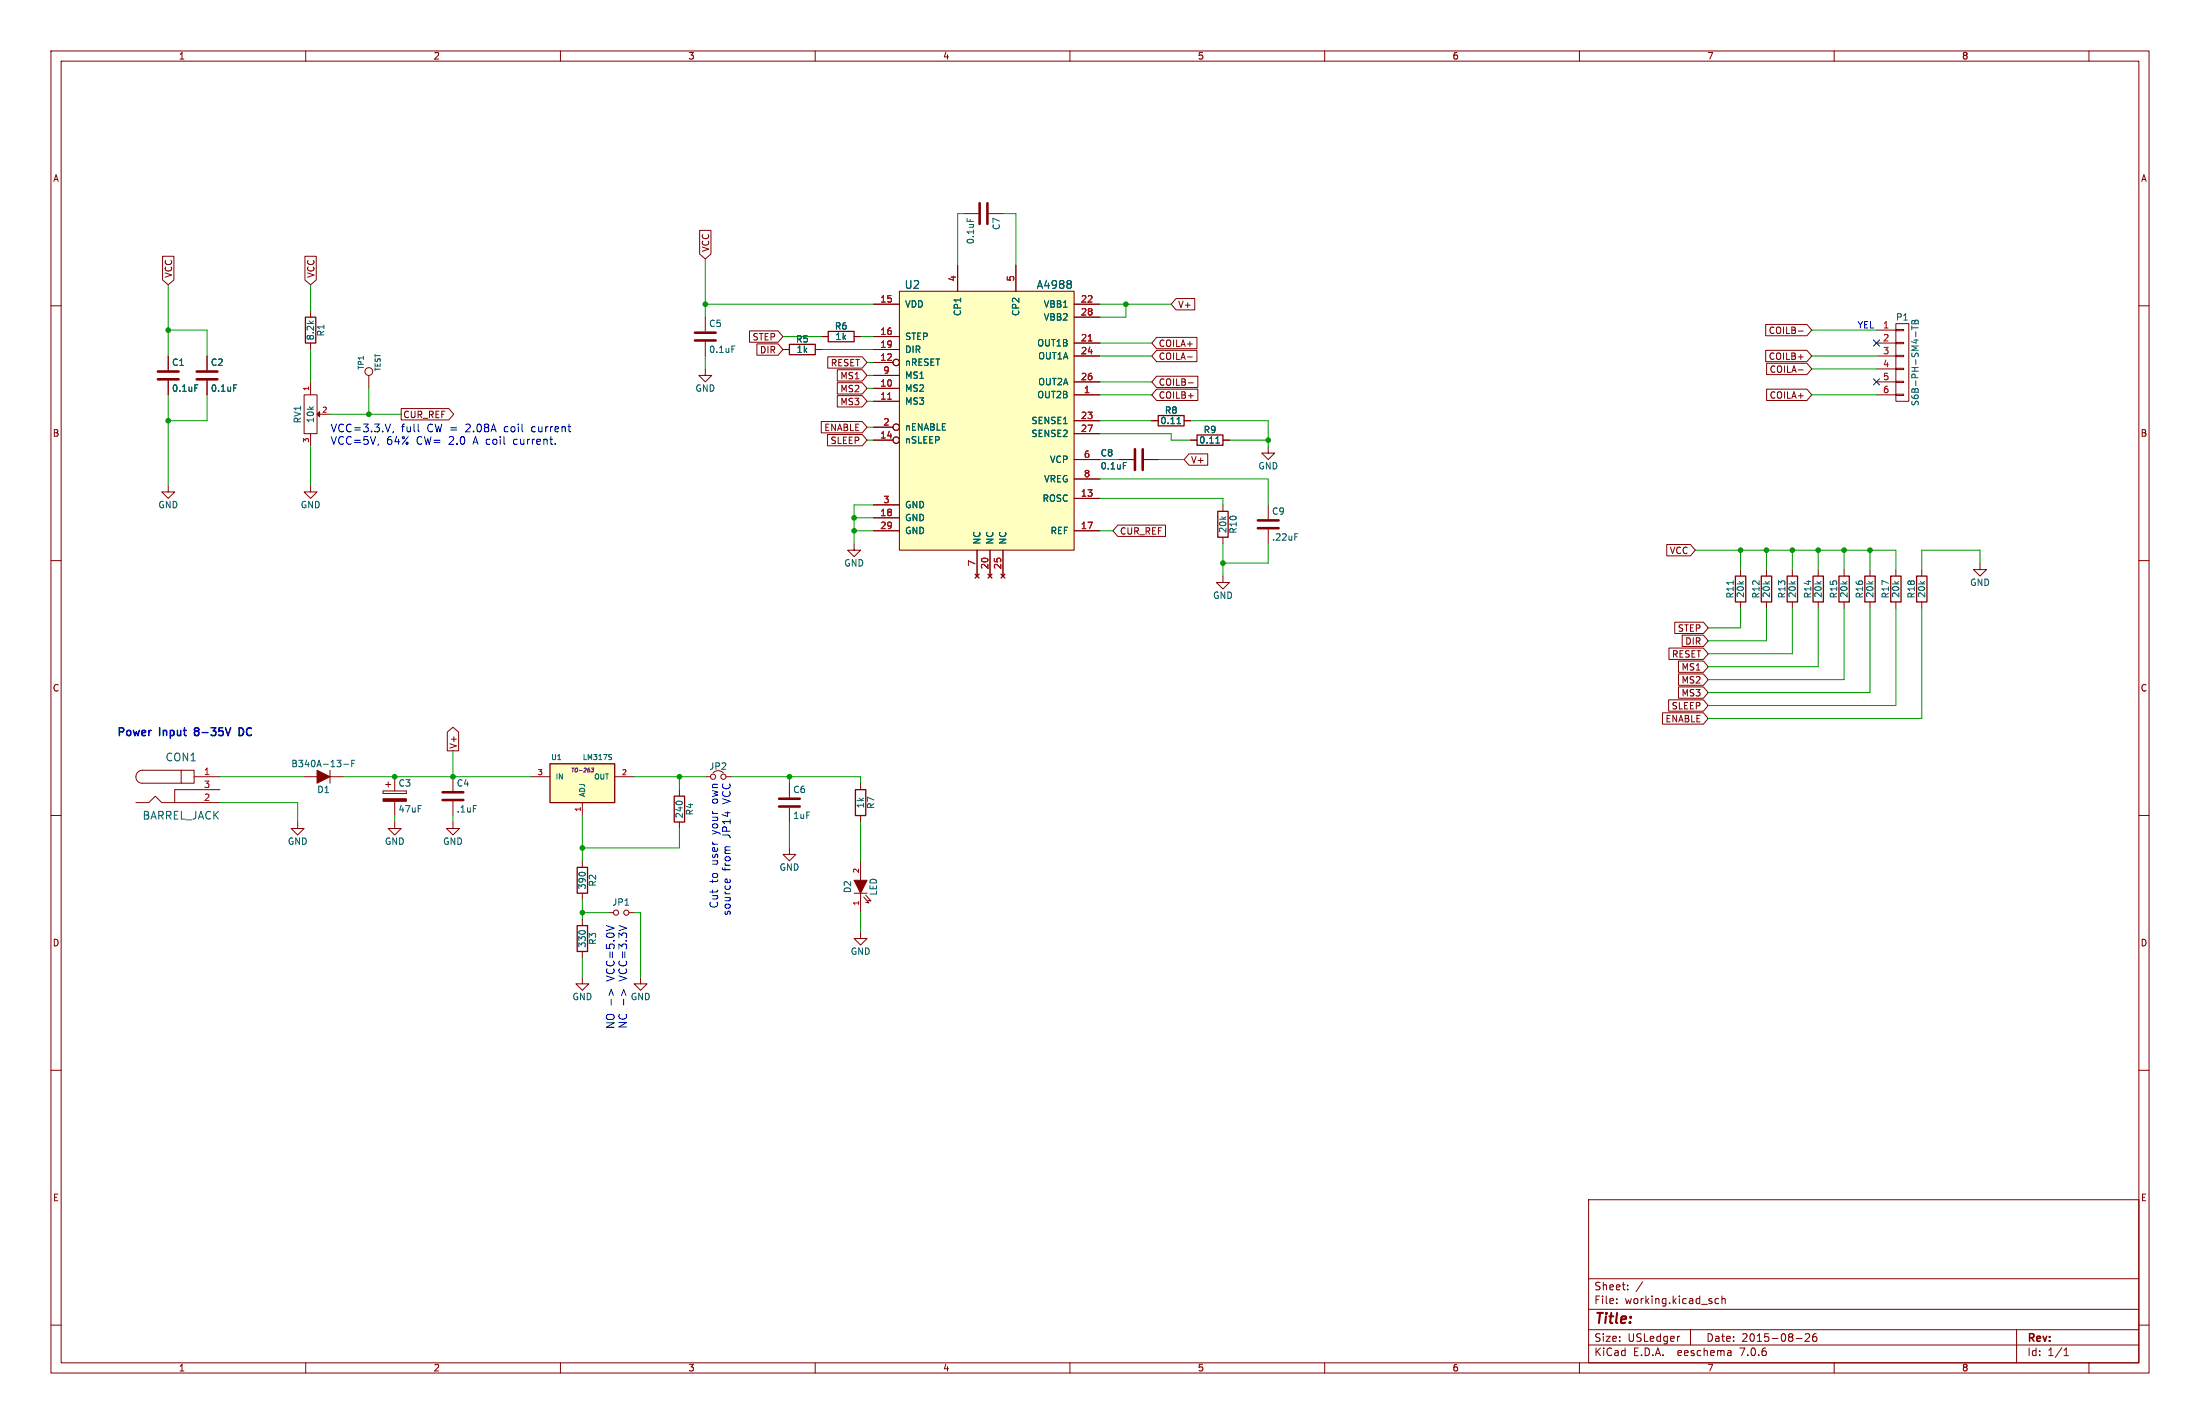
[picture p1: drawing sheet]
<svg xmlns="http://www.w3.org/2000/svg" width="432mm" height="279mm" viewBox="0 0 432 279" stroke-linecap="round" stroke-linejoin="round" font-family="sans-serif">
<g fill="none" stroke="#840000" stroke-width=".2">
<path d="M10 10h411.8v259.4h-411.8zM12 12h407.8v255.4h-407.8zM60 10v2M110 10v2M160 10v2M210 10v2M260 10v2M310 10v2M360 10v2M410 10v2M10 60h2M31.9 50.3h2.2v4.6l-1.1 1-1.1-1z"/>
<path d="M59.8 50.3h2.3v4.6l-1.1 1-1.2-1zM137.3 45.2h2.2v4.6l-1.1 1-1.1-1zM171.4 59.7h5.1M176.5 57.2h34.3v50.8h-34.3zM188 52.1v5.1M189.2 41.9h2.8M194.1 41.9h2.7M199.4 52.1v5.1M210.8 59.7h5.1M230.8 58.6h3.7v2.2h-3.7l-.9-1.1zM419.8 60h2M33 69.9v2.7"/>
<path d="M33 74.7v2.8M40.6 69.9v2.7M40.6 74.7v2.8M59.7 77.5h2.5v7.6h-2.5zM61 61v1.2M61 67.3v1.3M61 74.9v2.6M72.4 73.7v2.5M138.4 72.4v1.3h1.3l-1.3 1.2-1.2-1.2h1.2M138.4 62.2v2.8M138.4 67.1v2.8M147.1 64.9h5.6l1 1.1-1 1.2h-5.6z"/>
<path d="M148.6 67.5h4.1l1 1.1-1 1.1h-4.1zM153.7 68.6h1.2M160 68.6h1.3M161.3 66h1.3M162.5 70h6.7l1 1.1-1 1.1h-6.7zM164.3 75.1h4.9l1 1.1-1 1.1h-4.9zM164.3 72.5h4.9l1 1.2-1 1.1h-4.9zM164.3 77.6h4.9l1 1.1-1 1.2h-4.9zM167.6 66h1.3M171.4 66h5.1M171.4 68.6h5.1M171.4 76.2h5.1"/>
<path d="M171.4 78.7h5.1M171.4 71.1h3.9M171.4 73.7h5.1M210.8 67.3h5.1M210.8 69.9h5.1M210.8 74.9h5.1M210.8 77.5h5.1M210.8 62.2h5.1M227 68.7h7.9v2.3h-7.9l-.9-1.1zM227 76.4h8.1v2.2h-8.1l-.9-1.1zM227 66.2h7.9v2.2h-7.9l-.9-1.1zM227 73.8h8.1v2.2h-8.1l-.9-1.1z"/>
<path d="M233.1 70h.9M233.2 75.1h1M346.6 63.7h8l1 1.1-1 1.1h-8zM346.6 68.7h8l1 1.2-1 1.1h-8zM346.7 71.3h7.9l1 1.1-1 1.1h-7.9zM346.7 76.4h7.9l1 1.1-1 1.1h-7.9zM353 72.6h.9M353 65h.9M368.3 64.8h3.8M368.3 67.3h3.8M368.3 69.9h3.8M368.3 72.4h3.8"/>
<path d="M368.3 74.9h3.8M368.3 77.5h3.8M372.1 77.3h1.5v.3h-1.5zM372.1 74.8h1.5v.3h-1.5zM372.1 72.3h1.5v.2h-1.5zM372.1 69.7h1.5v.3h-1.5zM372.1 67.2h1.5v.2h-1.5zM372.1 64.6h1.5v.3h-1.5zM372.1 63.5h2.5v15.2h-2.5zM33 95.3v1.2h1.3l-1.3 1.3-1.3-1.3h1.3M61 95.3v1.2h1.2l-1.2 1.3-1.3-1.3h1.3M61 85.1v2.5"/>
<path d="M62.7 81.3h2.1M78.7 80.2h9.4l1 1.1-1 1.1h-9.4zM161.2 82.7h8l1 1.1-1 1.1h-8zM162.4 85.2h6.8l1 1.2-1 1.1h-6.8zM171.4 86.4h3.9M171.4 83.8h3.9M171.4 99.1h5.1M210.8 90.2h5.1M210.8 82.6h5.1M210.8 97.8h5.1M210.8 85.1h5.1M210.8 94h5.1"/>
<path d="M219.7 90.2h2.8M224.5 90.2h2.8M226.1 82.6h1.2M232.4 82.6h1.3M233.4 89.1h3.6v2.2h-3.6l-1-1.1zM233.7 86.4h1.2M240 86.4h1.3M240 99.1v1.2M248.9 87.6v1.3h1.3l-1.3 1.3-1.3-1.3h1.3M248.9 99.1v2.8M10 110h2M167.6 106.7v1.3h1.3l-1.3 1.2-1.2-1.2h1.2"/>
<path d="M171.4 104.1h5.1M171.4 101.6h5.1M191.4 112.6l.8 .8M191.8 108v5M192.2 112.6l-.8 .8M193.9 112.6l.8 .8M194.3 108v5M194.7 112.6l-.8 .8M196.5 112.6l.7 .8M196.8 108v5M197.2 112.6l-.7 .8M210.8 104.1h5.1"/>
<path d="M219.4 103h9.4v2.3h-9.4l-1-1.2zM240 113v1.3h1.3l-1.3 1.3-1.2-1.3h1.2M240 105.4v1.3M248.9 103.9v2.8M327.1 106.8h4.7l.9 1.2-.9 1.1h-4.7zM341.6 111.8v1.2M341.6 118.1v1.3M346.7 111.8v1.2M346.7 118.1v1.3M351.8 111.8v1.2M351.8 118.1v1.3M356.9 111.8v1.2"/>
<path d="M356.9 118.1v1.3M361.9 111.8v1.2M361.9 118.1v1.3M367 111.8v1.2M367 118.1v1.3M372.1 111.8v1.2M372.1 118.1v1.3M377.2 111.8v1.2M377.2 118.1v1.3M388.6 110.5v1.3h1.3l-1.3 1.2-1.3-1.2h1.3M419.8 110h2M326.3 139.9h8l1 1.1-1 1.1h-8z"/>
<path d="M327.5 137.3h6.8l1 1.1-1 1.1h-6.8zM327.6 127.2h6.7l1 1.1-1 1.1h-6.7zM328.7 122.1h5.6l1 1.1-1 1.1h-5.6zM329.4 132.2h4.9l1 1.2-1 1.1h-4.9zM329.4 129.7h4.9l1 1.1-1 1.1h-4.9zM329.4 134.8h4.9l1 1.1-1 1.1h-4.9zM330.2 124.6h4.1l1 1.1-1 1.1h-4.1zM10 160h2M26.7 157.5h2.5l1.3-1.3 1.2 1.3h11.5M35.6 151.1h2.5v2.6h-2.5zM35.6 151.1h-7.7a1.27 1.27 0 0 0-1.2 1.3 1.27 1.27 0 0 0 1.2 1.3h7.7M38.1 152.4h5.1"/>
<path d="M43.2 154.9h-8.9v2.6M59.7 152.4h2.5M64.8 152.4h2.5M64.8 151.1v2.6M75.2 155.2v.5zM75.2 155.7h4.6zM75.2 155.2h4.6zM75.7 153.9h1M76.2 153.4v1M77.5 152.4v2.8M77.5 157.2v2.8M79.8 155.2v.5z"/>
<path d="M87.8 143.6l1.1-.9 1.1 .9v3.7h-2.2zM88.9 152.4v2.8M88.9 157.2v2.8M104.1 152.4h3.8M114.3 157.5v2.5M120.6 152.4h3.9M133.3 154.9v1.3M138.4 152.4h1M154.9 153.7v2.8M154.9 158.5v2.8M168.9 153.7v1.2M419.8 160h2"/>
<path d="M58.4 161.3v1.3h1.3l-1.3 1.2-1.3-1.2h1.3M77.5 161.3v1.3h1.2l-1.2 1.2-1.3-1.2h1.3M88.9 161.3v1.3h1.3l-1.3 1.2-1.3-1.2h1.3M114.3 168.9v1.3M114.3 175.3v1.2M119.4 179.1h1M123.4 179.1h1.1M133.3 161.3v1.3M154.9 166.4v1.2h1.3l-1.3 1.3-1.2-1.3h1.2M167.6 175.3h2.6M168.9 160v1.3M168.9 168.9v3.8"/>
<path d="M168.9 175.3v3.8M169.5 176l1.1 1.2-.7-.2M169.9 175.6l1 1.2-.6-.1M114.3 191.8v1.2h1.3l-1.3 1.3-1.3-1.3h1.3M114.3 180.3v1.3M114.3 186.7v1.3M125.7 191.8v1.2h1.3l-1.3 1.3-1.2-1.3h1.2M168.9 182.9v1.3h1.3l-1.3 1.2-1.3-1.2h1.3M10 210h2M419.8 210h2M311.8 235.4h108v32h-108zM10 260h2"/>
<path d="M311.8 256.9h108M311.8 250.9h108M317.3 255.6v.2M317.3 254.9v.1M319.5 252.9v.2M319.5 252.2v.1M322.4 251.5l-1.3 1.9M337.3 254.9l-.4-.1-.3 .3 .2 .6h.5M338 254.9l.2-.1 .3 .1 .1 .9M338 254.3v1.5M419.8 260h2M60 267.4v2"/>
<path d="M110 267.4v2M160 267.4v2M210 267.4v2M260 267.4v2M310 267.4v2M311.8 263.9h108M311.8 260.9h108M329.5 262.2h.2M331.8 260.9v3M339.7 265.1l.1 .9M339.8 265.9l-.2 .1M339.8 265.3l-.2 .1"/>
<path d="M352.5 262.6h1.2M354.3 261.8l.6-.1 .2 .1 .1 .3-.9 1.1h.9M356.5 261.7a.59 .59 0 0 0-.7 .6v.6l.1 .2 .4 .1 .2-.2 .1-.5-.1-.2h-.5l-.2 .2M360 267.4v2M395.8 260.9v6.5M405.1 266h.9M405.1 264.9l.4-.4v1.5M410 267.4v2"/>
<circle cx="72.4" cy="72.9" r=".76"/>
<circle cx="175.9" cy="71.1" r=".63"/>
<circle cx="175.9" cy="86.4" r=".63"/>
<circle cx="175.9" cy="83.8" r=".63"/>
<circle cx="140" cy="152.4" r=".51"/>
<circle cx="142" cy="152.4" r=".51"/>
<circle cx="120.9" cy="179.1" r=".51"/>
<circle cx="122.9" cy="179.1" r=".51"/>
</g>
<g fill="none" stroke="#840000" stroke-width=".25">
<path d="M59.9 62.2h2.1v5.1h-2.1zM154.9 67.6h5.1v2h-5.1zM162.6 65h5v2.1h-5zM227.3 81.5h5.1v2.1h-5.1zM234.9 85.3h5.1v2.1h-5.1zM239 100.3h2v5.1h-2zM340.6 113h2v5.1h-2zM345.7 113h2v5.1h-2zM350.8 113h2v5.1h-2zM355.9 113h2v5.1h-2zM360.9 113h2.1v5.1h-2.1zM366 113h2v5.1h-2z"/>
<path d="M371.1 113h2v5.1h-2zM376.2 113h2v5.1h-2zM107.9 149.9h12.7v7.6h-12.7zM132.3 156.2h2.1v5.1h-2.1zM167.9 154.9h2v5.1h-2zM113.3 170.2h2v5.1h-2zM113.3 181.6h2v5.1h-2z"/>
</g>
<g fill="none" stroke="#840000" stroke-width=".51">
<path d="M192.3 39.9v4M193.8 39.9v4M31 74.4h4.1M31 72.9h4.1M38.6 74.4h4.1M38.6 72.9h4.1M136.4 66.8h4.1M136.4 65.3h4.1M222.8 88.1v4.1M224.3 88.1v4.1M246.9 103.6h4.1M246.9 102.1h4.1"/>
<path d="M86.9 157h4M86.9 155.4h4M152.9 158.2h4.1M152.9 156.7h4.1"/>
</g>
<g fill="none" stroke="#006464" stroke-width=".2">
<path d="M189.8 42.8v.6M210.1 55.1l.2 .2-.2 .3M210.1 55.8l.2 .2-.2 .5M38.2 75.5h.6M45.9 75.5h.6M143.7 67.9h.6M375.2 64v.7M375.2 64.3h1.3M375.3 63l.3-.1 .2 .2 .2-.2 .3-.1 .2 .2v.5h-1.3zM375.8 63.1v.4M376 65.1v1M220.5 90.7h.6"/>
<path d="M231 83.1h.7M231.3 82l.1-.1v1.2M238.6 86.9h.8M238.9 85.9l.1-.2v1.2M254.1 104.7h.6M340.2 114v.7M67.5 150h.9M69 149.8h.5M69.6 149.2h-.6v1.2M119.9 148l.1 .1M120 148.6v.4"/>
</g>
<g fill="#840000" stroke="#840000" stroke-width=".2">
<path d="M167.6 172.7h2.6l-1.3 2.6z"/>
<path d="M62.7 80.8v1l-.5-.5z"/>
<path d="M62.2 151.1l2.6 1.3-2.6 1.3z"/>
<path d="M75.2 156.7h4.6v.5h-4.6z"/>
</g>
<g fill="#ffffc2" stroke="#ffffc2" stroke-width=".2">
<path d="M176.5 57.2h34.3v50.8h-34.3z"/>
<path d="M107.9 149.9h12.7v7.6h-12.7z"/>
</g>
<path d="M174.2 78.3h.8M213.6 66.9h.7" fill="none" stroke="#a90000" stroke-width=".2"/>
<path d="M116 151.4h.1M116.1 150.7h.4l-.2 .3 .2 .1-.1 .3h-.4" fill="none" stroke="#840084" stroke-width=".2"/>
<path d="M74.3 87.1l-.1 .2M76.6 83.2l-.5 1.5M77.2 84.7l-.1 .2M82.1 83.2v1.3l.2 .2M142.3 173l.1-.5h.3l.1 .7M143.2 172.5l.1 .5M119.5 195.3l.5-1.1 .4 1.1M122 195.3l.4-1.1 .5 1.1" fill="none" stroke="#0000c2" stroke-width=".2"/>
<path d="M38.2 142.9v.4M38.2 143.6v.6M45.3 142.8l-.5 1.5M47.7 143l-.4-.2h-.4v1.5h.4l.4-.2" fill="none" stroke="#0000c2" stroke-width=".3"/>
<g fill="none" stroke="#009600" stroke-width=".2">
<path d="M33 55.9v14M61 55.9v5.1M138.4 59.7h33M138.4 50.8v11.4M189.2 41.9h-1.2v10.2M196.8 41.9h2.6v10.2M215.9 59.7h14M221 59.7v2.5h-5.1M33 77.5v17.8M33 64.8h7.6v5.1M40.6 77.5v5.1h-7.6M61 68.6v6.3"/>
<path d="M72.4 76.2v5.1M138.4 69.9v2.5M153.7 66h7.6M161.3 68.6h10.1M168.9 66h2.5M170.2 76.2h1.2M170.2 78.7h1.2M170.2 71.1h1.2M170.2 73.7h1.2M215.9 74.9h10.2M215.9 77.5h10.2M215.9 67.3h10.2"/>
<path d="M215.9 69.9h10.2M355.6 77.5h12.7M355.6 69.9h12.7M355.6 72.4h12.7M355.6 64.8h12.7M61 87.6v7.7M64.8 81.3h13.9M170.2 86.4h1.2M170.2 83.8h1.2M171.4 99.1h-3.8v7.6M215.9 94h33v5.1M215.9 97.8h24.1v1.3"/>
<path d="M215.9 85.1h14v1.3h3.8M215.9 82.6h10.2M215.9 90.2h3.8M227.3 90.2h5.1M233.7 82.6h15.2v5M241.3 86.4h7.6M167.6 101.6h3.8M167.6 104.1h3.8M215.9 104.1h2.5M240 106.7v6.3M248.9 106.7v3.8h-8.9M332.7 108h39.4v3.8"/>
<path d="M341.6 108v3.8M341.6 119.4v3.8h-6.3M346.7 108v3.8M346.7 119.4v6.3h-11.4M351.8 119.4v8.9h-16.5M351.8 108v3.8M356.9 119.4v11.4h-21.6M356.9 108v3.8M361.9 108v3.8M361.9 119.4v14h-26.6M367 108v3.8M367 119.4v16.5h-31.7"/>
<path d="M372.1 119.4v19h-36.8M377.2 119.4v21.6h-41.9M388.6 110.5v-2.5h-11.4v3.8M43.2 152.4h16.5M43.2 157.5h15.2v3.8M67.3 152.4h36.8M88.9 147.3v5.1M124.5 152.4h13.9M133.3 152.4v2.5M143.5 152.4h25.4v1.3M154.9 152.4v1.3M77.5 160v1.3"/>
<path d="M88.9 160v1.3M114.3 179.1h5.1M114.3 160v8.9M114.3 176.5v3.8M124.5 179.1h1.2v12.7M133.3 162.6v3.8h-19M154.9 161.3v5.1M168.9 161.3v7.6M168.9 179.1v3.8M114.3 188v3.8"/>
</g>
<path d="M367.7 74.3l1.2 1.2M367.7 66.7l1.2 1.2M368.9 74.3l-1.2 1.2M368.9 66.7l-1.2 1.2" fill="none" stroke="#000084" stroke-width=".2"/>
<g fill="#009600" stroke="#009600" stroke-width=".2">
<circle cx="133.3" cy="152.4" r=".46"/>
<circle cx="114.3" cy="179.1" r=".46"/>
<circle cx="154.9" cy="152.4" r=".46"/>
<circle cx="167.6" cy="101.6" r=".46"/>
<circle cx="167.6" cy="104.1" r=".46"/>
<circle cx="367" cy="108" r=".46"/>
<circle cx="356.9" cy="108" r=".46"/>
<circle cx="361.9" cy="108" r=".46"/>
<circle cx="351.8" cy="108" r=".46"/>
<circle cx="221" cy="59.7" r=".46"/>
<circle cx="248.9" cy="86.4" r=".46"/>
<circle cx="341.6" cy="108" r=".46"/>
<circle cx="346.7" cy="108" r=".46"/>
<circle cx="240" cy="110.5" r=".46"/>
<circle cx="72.4" cy="81.3" r=".46"/>
<circle cx="138.4" cy="59.7" r=".46"/>
<circle cx="33" cy="82.6" r=".46"/>
<circle cx="33" cy="64.8" r=".46"/>
<circle cx="114.3" cy="166.4" r=".46"/>
<circle cx="77.5" cy="152.4" r=".46"/>
<circle cx="88.9" cy="152.4" r=".46"/>
</g>
<text font-size="2.8" fill="#840000" x="312.8" y="260.3">Title:</text>
<g font-size="2.1" fill="#006464">
<text x="177.5" y="56.9">U2</text>
<text x="203.4" y="56.9">A4988</text>
<text x="32.4" y="149.6">CON1</text>
<text x="27.9" y="161">BARREL_JACK</text>
</g>
<g font-size="2.1" fill="#0000c2">
<text x="64.8" y="84.9">VCC=3.3.V,</text>
<text x="64.8" y="87.4">VCC=5V,</text>
<text x="75.8" y="87.4">64%</text>
<text x="78.7" y="84.9">full</text>
<text x="81.8" y="87.4">CW=</text>
<text x="83.9" y="84.9">CW =</text>
<text x="88.2" y="87.4">2.0</text>
<text x="91.7" y="84.9">2.08A</text>
<text x="93.2" y="87.4">A coil</text>
<text x="99.4" y="84.9">coil</text>
<text x="101.3" y="87.4">current.</text>
<text x="104.9" y="84.9">current</text>
<text x="22.9" y="144.5">Power</text>
<text x="31.4" y="144.5">Input</text>
<text x="38.9" y="144.5">8-35V</text>
<text x="48.2" y="144.5">DC</text>
<text x="141.1" y="157.3" transform="rotate(-90 141.1 157.3)">own</text>
<text x="143.5" y="157.5" transform="rotate(-90 143.5 157.5)">VCC</text>
<text x="141.1" y="163.5" transform="rotate(-90 141.1 163.5)">your</text>
<text x="143.5" y="164.4" transform="rotate(-90 143.5 164.4)">JP14</text>
<text x="141.1" y="173.2" transform="rotate(-90 141.1 173.2)">to</text>
<text x="141.1" y="169.7" transform="rotate(-90 141.1 169.7)">user</text>
<text x="143.5" y="170.9" transform="rotate(-90 143.5 170.9)">from</text>
<text x="141.1" y="178.3" transform="rotate(-90 141.1 178.3)">Cut</text>
<text x="143.5" y="179.8" transform="rotate(-90 143.5 179.8)">source</text>
<text x="120.7" y="192.4" transform="rotate(-90 120.7 192.4)">VCC=5.0V</text>
<text x="123.2" y="192.4" transform="rotate(-90 123.2 192.4)">VCC=3.3V</text>
<text x="120.7" y="202" transform="rotate(-90 120.7 202)">NO -&gt;</text>
<text x="123.2" y="201.9" transform="rotate(-90 123.2 201.9)">NC -&gt;</text>
</g>
<g font-size="2.1" fill="#840000">
<text x="312.8" y="256.1">File:</text>
<text x="312.8" y="253.4">Sheet:</text>
<text x="318.9" y="256.1">working.kicad_sch</text>
<text x="312.8" y="263.5">Size:</text>
<text x="319.5" y="263.5">USLedger</text>
<text x="334.8" y="263.5">Date:</text>
<text x="341.8" y="263.5">2015-08-26</text>
<text x="397.8" y="263.7">Rev:</text>
<text x="312.8" y="266.3">KiCad</text>
<text x="320.5" y="266.3">E.D.A.</text>
<text x="329.4" y="266.3">eeschema</text>
<text x="341.8" y="266.3">7.0.6</text>
<text x="397.8" y="266.3">Id:</text>
<text x="401.9" y="266.3">1/1</text>
</g>
<g font-size="1.8" fill="#840000">
<text x="35" y="11.9">1</text>
<text x="85" y="11.9">2</text>
<text x="135" y="11.9">3</text>
<text x="185" y="11.9">4</text>
<text x="235" y="11.9">5</text>
<text x="285" y="11.9">6</text>
<text x="335" y="11.9">7</text>
<text x="385" y="11.9">8</text>
<text x="10.3" y="35.9">A</text>
<text x="420.1" y="35.9">A</text>
<text x="139.4" y="49.5" transform="rotate(-90 139.4 49.5)">VCC</text>
<text x="34" y="54.6" transform="rotate(-90 34 54.6)">VCC</text>
<text x="61.9" y="54.6" transform="rotate(-90 61.9 54.6)">VCC</text>
<text x="231.1" y="60.6">V+</text>
<text x="347.1" y="65.7">COILB-</text>
<text x="147.6" y="67">STEP</text>
<text x="149.1" y="69.5">DIR</text>
<text x="227.3" y="70.8">COILA-</text>
<text x="227.3" y="68.3">COILA+</text>
<text x="347.1" y="70.8">COILB+</text>
<text x="163" y="72.1">RESET</text>
<text x="164.8" y="77.2">MS2</text>
<text x="164.8" y="74.6">MS1</text>
<text x="227.3" y="75.9">COILB-</text>
<text x="347.2" y="73.3">COILA-</text>
<text x="79.1" y="82.2">CUR_REF</text>
<text x="164.8" y="79.7">MS3</text>
<text x="227.3" y="78.4">COILB+</text>
<text x="347.2" y="78.4">COILA+</text>
<text x="10.3" y="85.9">B</text>
<text x="161.7" y="84.8">ENABLE</text>
<text x="162.9" y="87.3">SLEEP</text>
<text x="420.1" y="85.9">B</text>
<text x="233.7" y="91.1">V+</text>
<text x="219.7" y="105.1">CUR_REF</text>
<text x="327.6" y="108.9">VCC</text>
<text x="329.2" y="124.1">STEP</text>
<text x="328.1" y="129.2">RESET</text>
<text x="329.9" y="131.8">MS1</text>
<text x="330.7" y="126.7">DIR</text>
<text x="10.3" y="135.9">C</text>
<text x="329.9" y="134.3">MS2</text>
<text x="329.9" y="136.8">MS3</text>
<text x="420.1" y="135.9">C</text>
<text x="326.8" y="141.9">ENABLE</text>
<text x="328" y="139.4">SLEEP</text>
<text x="89.9" y="147" transform="rotate(-90 89.9 147)">V+</text>
<text x="10.3" y="185.9">D</text>
<text x="420.1" y="185.9">D</text>
<text x="10.3" y="235.9">E</text>
<text x="420.1" y="235.9">E</text>
<text x="35" y="269.3">1</text>
<text x="85" y="269.3">2</text>
<text x="135" y="269.3">3</text>
<text x="185" y="269.3">4</text>
<text x="235" y="269.3">5</text>
<text x="285" y="269.3">6</text>
<text x="335" y="269.3">7</text>
<text x="385" y="269.3">8</text>
</g>
<g font-size="1.8" fill="#006464">
<text x="196.4" y="45.2" transform="rotate(-90 196.4 45.2)">C7</text>
<text x="191.4" y="48" transform="rotate(-90 191.4 48)">0.1uF</text>
<text x="139.1" y="64.4">C5</text>
<text x="163.8" y="64.9">R6</text>
<text x="177.5" y="60.6">VDD</text>
<text x="188.8" y="62.1" transform="rotate(-90 188.8 62.1)">CP1</text>
<text x="200.3" y="62.1" transform="rotate(-90 200.3 62.1)">CP2</text>
<text x="204.8" y="60.6">VBB1</text>
<text x="204.8" y="63.1">VBB2</text>
<text x="372" y="63.1">P1</text>
<text x="33.7" y="72">C1</text>
<text x="41.3" y="72">C2</text>
<text x="61.8" y="66.9" transform="rotate(-90 61.8 66.9)">8.2k</text>
<text x="63.9" y="66.1" transform="rotate(-90 63.9 66.1)">R1</text>
<text x="139.1" y="69.4">0.1uF</text>
<text x="156.1" y="67.4">R5</text>
<text x="156.3" y="69.4">1k</text>
<text x="163.9" y="66.9">1k</text>
<text x="177.5" y="72">nRESET</text>
<text x="177.5" y="66.9">STEP</text>
<text x="177.5" y="69.4">DIR</text>
<text x="203.5" y="68.2">OUT1B</text>
<text x="203.7" y="70.7">OUT1A</text>
<text x="33.7" y="77.1">0.1uF</text>
<text x="41.3" y="77.1">0.1uF</text>
<text x="136.4" y="77.1">GND</text>
<text x="177.5" y="77.1">MS2</text>
<text x="177.5" y="74.5">MS1</text>
<text x="203.7" y="75.8">OUT2A</text>
<text x="59.3" y="83.2" transform="rotate(-90 59.3 83.2)">RV1</text>
<text x="61.8" y="83.1" transform="rotate(-90 61.8 83.1)">10k</text>
<text x="177.5" y="79.6">MS3</text>
<text x="202.3" y="83.4">SENSE1</text>
<text x="203.5" y="78.3">OUT2B</text>
<text x="227.7" y="83.4">0.11</text>
<text x="228.5" y="81.4">R8</text>
<text x="376.8" y="79.8" transform="rotate(-90 376.8 79.8)">S6B-PH-SM4-TB</text>
<text x="177.5" y="87.2">nSLEEP</text>
<text x="177.5" y="84.7">nENABLE</text>
<text x="202.3" y="86">SENSE2</text>
<text x="215.9" y="89.8">C8</text>
<text x="235.3" y="87.2">0.11</text>
<text x="236.1" y="85.2">R9</text>
<text x="204.8" y="94.8">VREG</text>
<text x="206" y="91">VCP</text>
<text x="215.9" y="92.3">0.1uF</text>
<text x="246.9" y="92.3">GND</text>
<text x="31" y="99.9">GND</text>
<text x="58.9" y="99.9">GND</text>
<text x="177.5" y="99.9">GND</text>
<text x="204.5" y="98.7">ROSC</text>
<text x="249.6" y="101.2">C9</text>
<text x="177.5" y="102.5">GND</text>
<text x="177.5" y="105">GND</text>
<text x="192.6" y="106.9" transform="rotate(-90 192.6 106.9)">NC</text>
<text x="195.2" y="106.9" transform="rotate(-90 195.2 106.9)">NC</text>
<text x="197.7" y="106.9" transform="rotate(-90 197.7 106.9)">NC</text>
<text x="206.1" y="105">REF</text>
<text x="240.9" y="104.7" transform="rotate(-90 240.9 104.7)">20k</text>
<text x="242.9" y="104.8" transform="rotate(-90 242.9 104.8)">R10</text>
<text x="249.6" y="106.3">.22uF</text>
<text x="165.6" y="111.4">GND</text>
<text x="238" y="117.7">GND</text>
<text x="340.5" y="117.5" transform="rotate(-90 340.5 117.5)">R11</text>
<text x="342.5" y="117.4" transform="rotate(-90 342.5 117.4)">20k</text>
<text x="345.5" y="117.5" transform="rotate(-90 345.5 117.5)">R12</text>
<text x="347.6" y="117.4" transform="rotate(-90 347.6 117.4)">20k</text>
<text x="350.6" y="117.5" transform="rotate(-90 350.6 117.5)">R13</text>
<text x="352.7" y="117.4" transform="rotate(-90 352.7 117.4)">20k</text>
<text x="355.7" y="117.5" transform="rotate(-90 355.7 117.5)">R14</text>
<text x="357.7" y="117.4" transform="rotate(-90 357.7 117.4)">20k</text>
<text x="360.8" y="117.5" transform="rotate(-90 360.8 117.5)">R15</text>
<text x="362.8" y="117.4" transform="rotate(-90 362.8 117.4)">20k</text>
<text x="365.9" y="117.5" transform="rotate(-90 365.9 117.5)">R16</text>
<text x="367.9" y="117.4" transform="rotate(-90 367.9 117.4)">20k</text>
<text x="370.9" y="117.5" transform="rotate(-90 370.9 117.5)">R17</text>
<text x="373" y="117.4" transform="rotate(-90 373 117.4)">20k</text>
<text x="376" y="117.5" transform="rotate(-90 376 117.5)">R18</text>
<text x="378.1" y="117.4" transform="rotate(-90 378.1 117.4)">20k</text>
<text x="386.6" y="115.2">GND</text>
<text x="57.1" y="150.7">B340A-13-F</text>
<text x="62.2" y="155.8">D1</text>
<text x="78.1" y="154.5">C3</text>
<text x="89.5" y="154.5">C4</text>
<text x="139.1" y="151.2">JP2</text>
<text x="155.6" y="155.8">C6</text>
<text x="78.1" y="159.6">47uF</text>
<text x="89.5" y="159.6">.1uF</text>
<text x="134.2" y="160.7" transform="rotate(-90 134.2 160.7)">240</text>
<text x="136.2" y="160.1" transform="rotate(-90 136.2 160.1)">R4</text>
<text x="155.6" y="160.9">1uF</text>
<text x="169.8" y="158.7" transform="rotate(-90 169.8 158.7)">1k</text>
<text x="171.8" y="158.8" transform="rotate(-90 171.8 158.8)">R7</text>
<text x="56.4" y="166">GND</text>
<text x="75.4" y="166">GND</text>
<text x="86.9" y="166">GND</text>
<text x="152.9" y="171">GND</text>
<text x="115.2" y="174.6" transform="rotate(-90 115.2 174.6)">390</text>
<text x="117.2" y="174.1" transform="rotate(-90 117.2 174.1)">R2</text>
<text x="120.1" y="177.9">JP1</text>
<text x="167.2" y="175.3" transform="rotate(-90 167.2 175.3)">D2</text>
<text x="172.3" y="175.8" transform="rotate(-90 172.3 175.8)">LED</text>
<text x="117.2" y="185.5" transform="rotate(-90 117.2 185.5)">R3</text>
<text x="115.2" y="186.1" transform="rotate(-90 115.2 186.1)">330</text>
<text x="166.9" y="187.6">GND</text>
<text x="112.3" y="196.4">GND</text>
<text x="123.7" y="196.4">GND</text>
</g>
<g font-size="1.8" fill="#a90000">
<text x="172.7" y="59.4">15</text>
<text x="187.7" y="55.3" transform="rotate(-90 187.7 55.3)">4</text>
<text x="199.1" y="55.3" transform="rotate(-90 199.1 55.3)">5</text>
<text x="212" y="59.4">22</text>
<text x="172.7" y="65.8">16</text>
<text x="212" y="62">28</text>
<text x="369.5" y="64.5">1</text>
<text x="172.7" y="70.9">12</text>
<text x="172.7" y="68.3">19</text>
<text x="212" y="67.1">21</text>
<text x="212" y="69.6">24</text>
<text x="369.5" y="67.1">2</text>
<text x="369.5" y="69.6">3</text>
<text x="172.7" y="75.9">10</text>
<text x="173.3" y="73.4">9</text>
<text x="212" y="74.7">26</text>
<text x="212.7" y="77.2">1</text>
<text x="369.5" y="72.1">4</text>
<text x="369.5" y="74.7">5</text>
<text x="369.5" y="77.2">6</text>
<text x="172.7" y="78.5">11</text>
<text x="173.3" y="83.6">2</text>
<text x="212" y="82.3">23</text>
<text x="172.7" y="86.1">14</text>
<text x="212" y="84.8">27</text>
<text x="212.7" y="89.9">6</text>
<text x="212.7" y="93.7">8</text>
<text x="172.7" y="101.3">18</text>
<text x="173.3" y="98.8">3</text>
<text x="212" y="97.5">13</text>
<text x="172.7" y="103.9">29</text>
<text x="212" y="103.9">17</text>
<text x="191.5" y="111.2" transform="rotate(-90 191.5 111.2)">7</text>
<text x="194.1" y="111.8" transform="rotate(-90 194.1 111.8)">20</text>
<text x="196.6" y="111.8" transform="rotate(-90 196.6 111.8)">25</text>
<text x="39.9" y="152.1">1</text>
<text x="39.9" y="154.7">3</text>
<text x="39.9" y="157.2">2</text>
</g>
<text font-size="1.8" fill="#0000c2" x="364.5" y="64.5">YEL</text>
<g font-size="1.4" fill="#a90000">
<text x="60.7" y="76.8" transform="rotate(-90 60.7 76.8)">1</text>
<text x="63.1" y="81">2</text>
<text x="60.7" y="87" transform="rotate(-90 60.7 87)">3</text>
<text x="105.4" y="152.1">3</text>
<text x="121.9" y="152.1">2</text>
<text x="114" y="159.4" transform="rotate(-90 114 159.4)">1</text>
<text x="168.7" y="171.4" transform="rotate(-90 168.7 171.4)">2</text>
<text x="168.7" y="177.8" transform="rotate(-90 168.7 177.8)">1</text>
</g>
<g font-size="1.4" fill="#006464">
<text x="71.6" y="72.6" transform="rotate(-90 71.6 72.6)">TP1</text>
<text x="74.9" y="73" transform="rotate(-90 74.9 73)">TEST</text>
<text x="108.1" y="149.3">U1</text>
<text x="114.3" y="149.3">LM317S</text>
<text x="109" y="153.1">IN</text>
<text x="116.5" y="153.1">OUT</text>
<text x="115" y="156.5" transform="rotate(-90 115 156.5)">ADJ</text>
</g>
<text font-size="1.1" fill="#840084" x="111.9" y="151.7">TO-263</text>
</svg>
